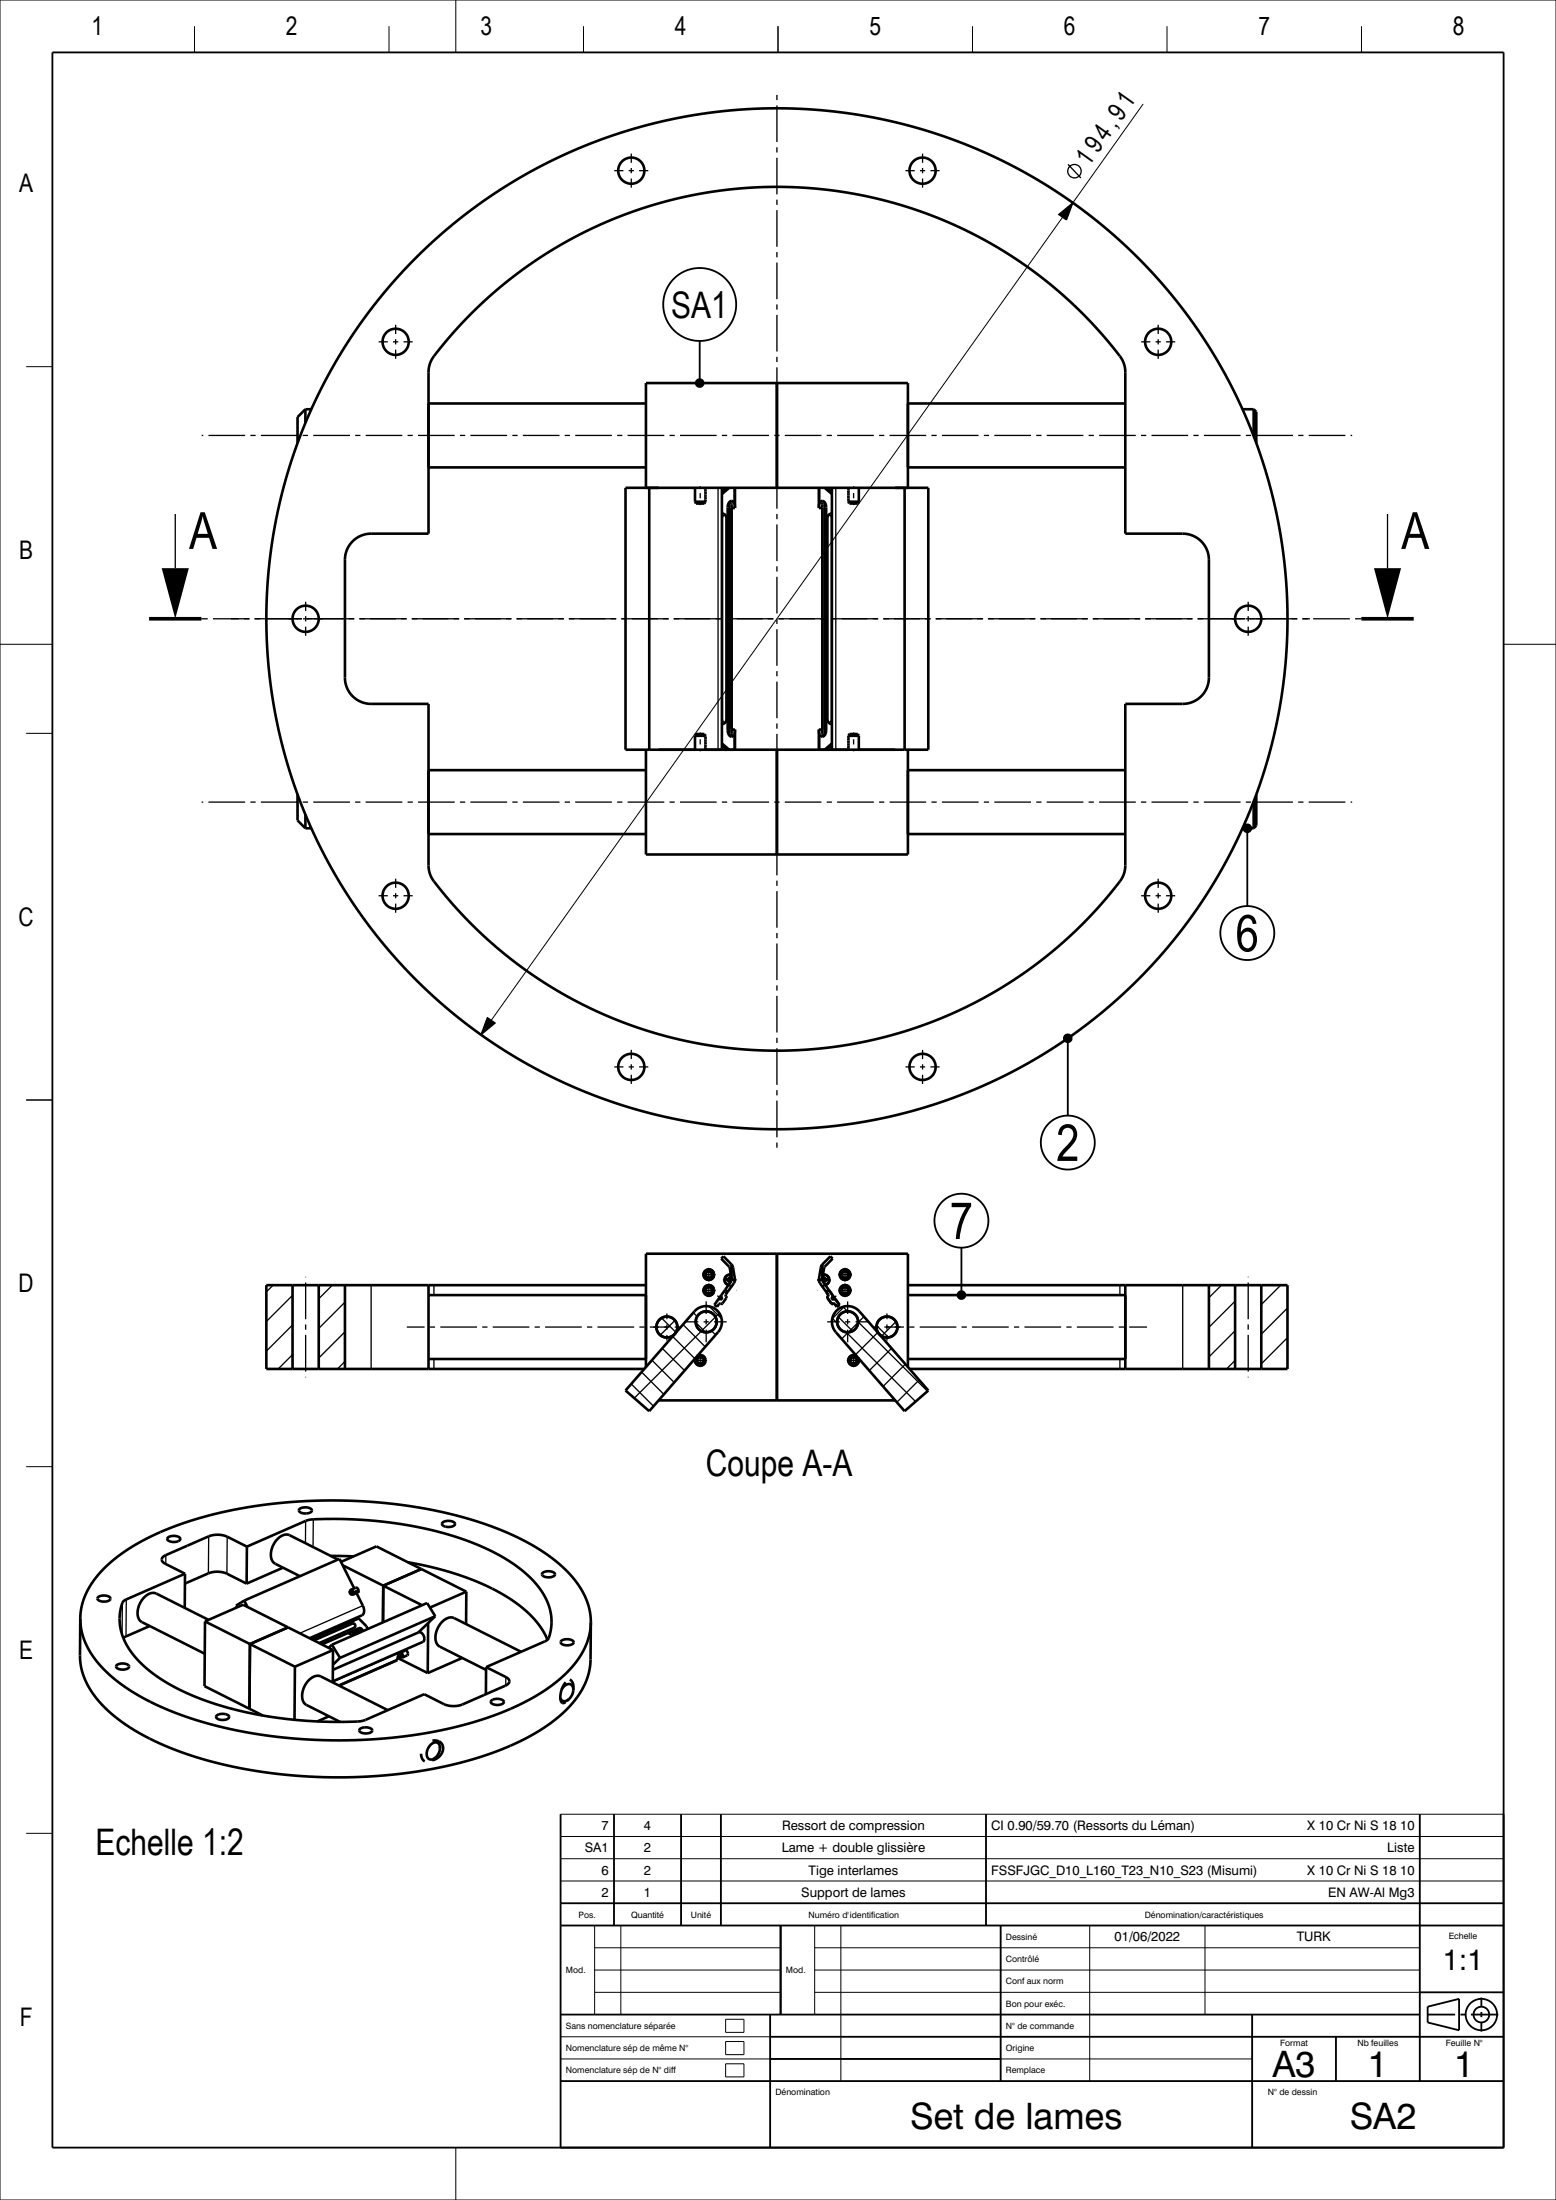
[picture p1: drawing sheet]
<svg xmlns="http://www.w3.org/2000/svg" width="297mm" height="420mm" viewBox="0 0 297 420" stroke-linecap="round" stroke-linejoin="round" font-family="sans-serif">
<g fill="none" stroke="#000" stroke-width=".25">
<path d="M148.3 18.1v1M117.2 32.6h1.8M120 32.6h1M120.5 29.3v1.8M120.5 32.1v1M120.5 34.1v1.7M122 32.6h1.7M148.3 20.1v7M148.3 28.1v1M148.3 30.1v7M148.3 38.1v1M172.8 32.6h1.8"/>
<path d="M175.6 32.6h1M176.1 29.3v1.8M176.1 32.1v1M176.1 34.1v1.7M177.6 32.6h1.7M203.9 31.4l2.4 2.6M148.3 40.1v7M148.3 48.1v1M148.3 50.1v7M148.3 58.1v1M202.1 40.9l2.7-2.2-1.2 3.3zM72.3 65.3h1.7"/>
<path d="M75 65.3h1M75.5 62v1.8M75.5 64.8v1M75.5 66.8v1.7M77 65.3h1.8M148.3 60.1v7M148.3 68.1v1M148.3 70.1v7M148.3 78.1v1M217.8 65.3h1.8M220.6 65.3h1M221.1 62v1.8"/>
<path d="M221.1 64.8v1M221.1 66.8v1.7M222.6 65.3h1.7M33.5 98.1v10.4M38.5 83.1h.3M39.8 83.1h7M47.8 83.1h1M49.8 83.1h7M57.8 83.1h1M59.8 83.1h7M67.8 83.1h1M69.8 83.1h7"/>
<path d="M77.8 83.1h1M79.8 83.1h7M87.8 83.1h1M89.8 83.1h7M97.8 83.1h1M99.8 83.1h7M107.8 83.1h1M109.8 83.1h7M117.8 83.1h1M119.8 83.1h7M127.8 83.1h1M129.8 83.1h7"/>
<path d="M133.7 92.8v.3M133.7 94.1v1M133.7 96.1v.3M134.4 96.1h.1M134.6 95.9h.1M134.6 93.1h.1M134.6 94.1h.1M134.6 95.1h.1M134.6 93.6h.1M134.6 94.6h.1M134.6 95.6h.1M134.6 93.7h.1"/>
<path d="M134.6 94.7h.1M134.6 95.7h.1M137.1 93.1v50M137.8 97.9l.3 .1 .3 .2M137.8 99h.1M137.8 83.1h1M137.9 99l.1-.4 .3-.2 .2 .2 .1 .4M137.9 99v38.3M138.1 98.1l-.3 .2M138.6 99h.1M138.6 99v38.3M139.2 95.9v44.5"/>
<path d="M139.3 95.8v44.7M139.6 96.9h.7M139.7 96.1v.2M139.8 83.1h7M140.1 93.1v2.9M147.8 83.1h1M148.3 80.1v7M148.3 88.1v1M148.3 90.1v7M148.3 98.1v1M149.8 83.1h7M156.3 96.9h.7"/>
<path d="M156.5 93.1v2.9M156.9 96.1v.2M157.3 95.8v44.7M157.4 95.9v44.5M157.8 83.1h1M157.9 99h.1M158 99l.1-.4 .2-.2 .3 .2 .1 .4M158 99v38.3M158.5 98.1l.3 .2M158.7 99h.1M158.7 99v38.3M158.8 97.9h-.3l-.3 .3"/>
<path d="M159.5 93.1v50M159.8 83.1h7M161.9 93.9h.1M161.9 94.9h.1M161.9 93.4h.1M161.9 94.4h.1M161.9 95.4h.1M161.9 93.3h.1M161.9 94.3h.1M161.9 95.3h.1M162 95.9h.1M162.1 96.1h.1"/>
<path d="M162.9 92.8v.3M162.9 94.1v1M162.9 96.1v.3M167.8 83.1h1M169.8 83.1h7M177.8 83.1h1M179.8 83.1h7M187.8 83.1h1M189.8 83.1h7M197.8 83.1h1M199.8 83.1h7M207.8 83.1h1"/>
<path d="M209.8 83.1h7M217.8 83.1h1M219.8 83.1h7M227.8 83.1h1M229.8 83.1h7M237.8 83.1h1M239.8 83.1h7M247.8 83.1h1M249.8 83.1h7M257.8 83.1h.3M264.8 98.1v10.4M38.5 118.1h1.1"/>
<path d="M40.6 118.1h7M48.6 118.1h9M57.8 118.1h9.8M58.3 114.9v1.7M58.3 117.6v1M58.3 119.6v1.8M68.6 118.1h9M78.6 118.1h9M88.6 118.1h9M98.6 118.1h9.1M108.6 118.1h9M118.6 118.1h9"/>
<path d="M128.6 118.1h9M138.6 118.1h9M148.3 100.1v7M148.3 108.1v1M148.3 110.1v7M148.3 118.1v1M148.6 118.1h9M158.6 118.1h9M168.6 118.1h9M178.6 118.1h9M188.6 118.1h9M198.6 118.1h9"/>
<path d="M208.6 118.1h9M218.6 118.1h9M228.6 118.1h9M237.7 118.1h9.9M238.2 114.9v1.7M238.2 117.6v1M238.2 119.6v1.8M248.6 118.1h1.4M250.6 118.1h7M258.6 118.1h1.2M133.7 139.8v.3M137.8 138l.3 .1"/>
<path d="M137.8 137.3h.1M137.9 137.3l.1 .4 .3 .2 .2-.2 .1-.4M138.4 138l-.3 .3-.3 .1M138.6 137.3h.1M139.6 139.4h.7M139.7 140v.1M148.3 120.1v7M148.3 128.1v1M148.3 130.1v7M148.3 138.1v1M156.3 139.4h.7M156.9 140v.1"/>
<path d="M157.9 137.3h.1M158 137.3l.1 .4 .2 .2 .3-.2 .1-.4M158.2 138l.3 .3 .3 .1M158.7 137.3h.1M158.8 138l-.3 .1M162.9 139.8v.3M38.5 153.1h.3M39.8 153.1h7M47.8 153.1h1M49.8 153.1h7M57.8 153.1h1M59.8 153.1h7"/>
<path d="M67.8 153.1h1M69.8 153.1h7M77.8 153.1h1M79.8 153.1h7M87.8 153.1h1M89.8 153.1h7M97.8 153.1h1M99.8 153.1h7M107.8 153.1h1M109.8 153.1h7M117.8 153.1h1M119.8 153.1h7"/>
<path d="M127.8 153.1h1M129.8 153.1h7M133.7 141.1v1M133.7 143.1v.3M134.5 140.1h.1M134.5 140.4h.1M134.5 140.3h.1M134.6 140.4h.1M134.6 140.9h.1M134.6 142.9h.1M134.6 142.4h.1M134.6 141.9h.1"/>
<path d="M134.6 141.4h.1M134.6 142.8h.1M134.6 142.3h.1M134.6 141.8h.1M134.6 141.3h.1M137.8 153.1h1M139.8 153.1h7M140.1 140.3v2.8M147.8 153.1h1M148.3 140.1v7M148.3 148.1v1M148.3 150.1v7"/>
<path d="M148.3 158.1v1M149.8 153.1h7M156.5 140.3v2.8M157.8 153.1h1M159.8 153.1h7M161.9 143.1h.1M161.9 142.1h.1M161.9 141.1h.1M161.9 142.6h.1M161.9 141.6h.1M161.9 140.6h.1M161.9 142.7h.1"/>
<path d="M161.9 141.7h.1M161.9 140.7h.1M162 140.4h.1M162.1 140.1h.1M162.9 141.1v1M162.9 143.1v.3M167.8 153.1h1M169.8 153.1h7M177.8 153.1h1M179.8 153.1h7M187.8 153.1h1M189.8 153.1h7"/>
<path d="M197.8 153.1h1M199.8 153.1h7M207.8 153.1h1M209.8 153.1h7M217.8 153.1h1M219.8 153.1h7M227.8 153.1h1M229.8 153.1h7M237.8 153.1h1M239.8 153.1h7M247.8 153.1h1M249.8 153.1h7"/>
<path d="M257.8 153.1h.3M72.3 171h1.7M75 171h1M75.5 167.8v1.7M75.5 170.5v1M75.5 172.5v1.8M77 171h1.8M148.3 160.1v7M148.3 168.1v1M148.3 170.1v7M148.3 178.1v1M217.8 171h1.8"/>
<path d="M220.6 171h1M221.1 167.8v1.7M221.1 170.5v1M221.1 172.5v1.8M222.6 171h1.7M93 194.3l1.5 1-2.7 2.2zM148.3 180.1v7M148.3 188.1v1M148.3 190.1v7M148.3 198.1v1M117.2 203.7h1.8M120 203.7h1"/>
<path d="M120.5 200.4v1.8M120.5 203.2v1M120.5 205.2v1.7M122 203.7h1.7M148.3 200.1v7M148.3 208.1v1M148.3 210.1v7M148.3 218.1v1M172.8 203.7h1.8M175.6 203.7h1M176.1 200.4v1.8M176.1 203.2v1"/>
<path d="M176.1 205.2v1.7M177.6 203.7h1.7M52.1 245.3l-1.3 1.3M55.8 258.6l-2.7 2.7M55.8 252.9l-5 5.1M55.8 247.3l-5 5M58.3 243.7v.1M58.3 244.8v7M58.3 252.8v1M58.3 254.8v7M63.4 245.3l-2.6 2.6M65.8 259.9l-1.4 1.4"/>
<path d="M65.8 254.3l-5 5M65.8 248.6l-5 5M70.8 245.3v16M77.6 253.3h3.4M82 253.3h1M82.8 245.3v1.9M82.8 259.4v1.9M84 253.3h7M92 253.3h1M94 253.3h7M102 253.3h1M104 253.3h7"/>
<path d="M112 253.3h1M114 253.3h7M122 253.3h1M124 253.3h3.8M124.4 259.7l4.3 4.2M126.3 251.6l2.7 2.8M126.4 257.4l4.3 4.3M127.3 250.7v1.1M127.3 252.8v1M127.3 254.8v1.1M128.4 255.1l4.2 4.3M128.8 253.3h1.1"/>
<path d="M128.8 252.1l-2.8 2.8M130.4 252.9l4.2 4.2M130.9 252.3h2.4M132.3 250.6l.8 .7M132.4 259.7h2.6M132.8 252.5l1.9 1.8M133.7 258.4v2.6M134 243.3h2.6M134 246.3h2.6M134.2 259.5h.2M134.3 259.7h.4M134.3 252.3h1"/>
<path d="M134.5 259.9h.1M134.8 248.4v2.4M134.8 251.8v1M134.8 253.8v2.4M135.3 242v2.6M135.3 245.1v2.6M135.4 249.4l2.3 2.4M135.8 254.1l.8 .8M135.8 243.6h.3M135.8 246.6h.3M136.1 243.3h.2M136.1 246.3h.2"/>
<path d="M136.2 243.1h.1M136.2 246.1h.1M136.3 252.3h2.4M136.9 247.4l.9 .6M137.3 250.7l-16.2 16.2M137.4 248h.1M137.7 247.6l-.3 .4M138 244.3h2.6M138.1 244.5v.1M138.2 246.5l.4 .5M139 245.1l.8 .6M139.3 242l.3 .3"/>
<path d="M139.3 243v2.6M140.6 246.3h.1M148.3 243.7v.1M148.3 244.8v7M148.3 252.8v1M148.3 254.9v6.9M156 244.3h2.6M156 246.3h.1M157 242.7l.2 .2M157.3 243v2.6M157.6 245.1l-.8 .6M157.9 252.3h2.4"/>
<path d="M158.5 244.5l-.1 .1M158.9 251.7l.9 .9M158.9 247.6l.3 .4M159.6 247.4l-.8 .6M160 243.3h2.6M160 246.3h2.6M160 251.4l2.7 2.7M160.3 243.3h.2M160.3 246.3h.2M160.4 243.1h.1M160.4 246.1h.1M160.5 243.6h.2"/>
<path d="M160.5 246.6h.2M160.9 249.5l.9 .8M161.2 249.4l-2.3 2.4M161.3 252.3h1M161.3 242v2.6M161.3 245.1v2.6M161.5 254.3l13.3 13.3M161.6 259.7h2.6M161.8 248.4v2.4M161.8 251.8v1M161.8 253.8v2.4M161.9 259.7h.2"/>
<path d="M162 259.5h.1M162.1 259.9h.3M162.9 258.4v2.6M163.3 252.3h2.4M163.8 252.4l13.2 13.2M164.9 251.4l-4.2 4.2M166.7 253.3h1.1M167.3 253.1l2.3 2.2M167.5 254.4l-4.2 4.2M168.8 253.3h3.7M169.3 250.7v1.1M169.3 252.8v1"/>
<path d="M169.3 254.8v1.1M170.2 257.4l-4.3 4.3M171 252.3l-2.7 2.8M173.5 253.3h1M175.5 253.3h7M183.5 253.3h1M185.5 253.3h7M193.5 253.3h1M195.5 253.3h7M203.5 253.3h1M205.5 253.3h7M213.5 253.3h1"/>
<path d="M213.8 245.3v1.9M213.8 259.4v1.9M215.5 253.3h3.4M225.7 245.3v16M233.1 245.3l-2.4 2.4M235.7 259.7l-1.6 1.6M235.7 254.1l-5 5M235.7 248.4l-5 5M238.2 243.7v.1M238.2 244.8v7M238.2 252.8v1M238.2 254.8v7"/>
<path d="M244.5 245.3l-3.8 3.8M245.7 249.7l-5 5M245.7 255.4l-5 5M58.3 262.8v.1M120.5 264.2l4.2 4.3M122.5 261.9l4.2 4.3M148.3 262.8v.1M172.8 260.4l-4.2 4.3M175.4 263.5l-4.2 4.2M238.2 262.8v.1M245.7 261l-.3 .3M31.7 296.9l-.1 1.7"/>
<path d="M39.8 293.3v7.1M43.4 293.4l-.1 7M58.3 290.4v4.2M59.8 290.1v5.2M23.4 306l-.1 6.1M24.1 305.3l-.1 7.1M67.2 309.9a.58 .58 0 0 1 .6 .3 .58 .58 0 0 1-.2 .7M67.2 309.9l.1 .1M67.2 309.9l-7.4 3.2M67.3 310h.1M67.3 310l-7.4 3.2M67.3 304.1h.1"/>
<path d="M67.3 304.1l.1 .1M67.3 309.9v.1M67.3 304.2l.1 .1M67.4 310l.3 .2-.1 .4M67.4 310l-7.3 3.2M67.5 304.1v.1M67.5 304l.1 .1M67.5 304h.1M67.6 304.2h.1M67.6 310.9l-6.5 2.9M67.6 310.8v.1M67.6 310.8l-6.7 2.9"/>
<path d="M67.6 310.7v.1M67.6 310.6v.2M67.6 310.6l-6.8 3M67.7 304v.1M67.7 303.9l.1 .1M67.8 304.1h.1M67.8 311.6h.1M67.8 311.6l.1 .1M67.8 311.7l.1 .1M67.8 304h.1M67.9 303.9h.1M67.9 304h.1"/>
<path d="M68 311.6v.1M68 311.5l.1 .1M68 303.9h.2M68 311.5h.1M68.1 303.8l.1 .1M68.1 311.7h.1M68.1 303.8h.1M68.2 311.6h.1M68.2 311.5h.1M68.2 303.8h.1M68.2 311.4h.1M68.2 303.7l.1 .1"/>
<path d="M68.3 311.6h.1M68.3 303.7h.1M68.3 303.8l.1 .1M68.4 311.5h.1M68.4 311.4h.1M68.4 303.7v.1M68.4 303.6v.1M68.5 311.4h.1M68.6 311.3l.1 .1M68.6 311.3h.1M68.6 311.4l.1 .1M68.7 311.3h.1"/>
<path d="M68.7 311.2l.2 .1M68.8 311.2h.1M68.8 311.3l.1 .1M68.9 311.2v.1M68.9 311.2h.1M69.3 306.5l-12.1 5.3M76.1 315.6l-12.6 5.5M76.1 315.5l-12.6 5.5M76.2 315.8l.1 .1M76.3 315.8h.1M76.3 316h.1M76.4 315.9h.1"/>
<path d="M76.4 315.8h.1M76.5 315.9h.1M96.5 320.2v1.6"/>
<circle cx="205.1" cy="32.7" r="1.28"/>
</g>
<g fill="none" stroke="#000" stroke-width=".5">
<path d="M58.3 78.1l-1.5 1.5v5M58.3 78.1v2.6M58.3 78.1h1.1M81.8 77h41.5M89.7 60.1l3.5-3.3 3.2-2.8 3.4-2.5 3.3-2.3 3.8-2.4 3.5-1.9 4.1-2 3.7-1.5 3.9-1.5 4.6-1.3 4.6-1.2 3.9-.7 4.3-.6 4.4-.3 3.8-.1 4.7 .1 5 .4 4.2 .6 4 .7 4.1 1 3.6 1.1 4.5 1.5 4.1 1.7 4.1 2 3.3 1.8 3.8 2.3 3.9 2.7 3.4 2.6 3.2 2.8 3.3 3.1 2.7 2.9 3.1 3.6a6.7 6.7 0 0 1 2.1 4.4v30.9h10.9a5 5 0 0 1 5 5v22.6a5 5 0 0 1-5 4.9h-10.9v30.8a6.5 6.5 0 0 1-2.1 4.5l-3.3 3.8-2.9 3-3.3 3.1-3.4 2.9-4 3-3.8 2.5-3.8 2.3-4 2.1-4.1 1.8-4.5 1.7-4.5 1.5-4.6 1.2-4.2 .8-4.2 .6-4.7 .4-4.8 .2-4.7-.1-4.2-.4-4.5-.6-4.7-.8-4.8-1.3-4.5-1.4-4-1.5-4.4-1.9-4.6-2.4-3.7-2.2-3.3-2.2-4-3-4-3.4-3.1-2.9-3.1-3.2-2.9-3.5a7 7 0 0 1-2.3-4.6v-30.8h-11a5 5 0 0 1-5-5v-22.6a5 5 0 0 1 5-4.9h11v-30.9a6.5 6.5 0 0 1 2.1-4.4l2.9-3.4zM148.3 73.1v20M173.3 77h41.5M237.2 78.1h2.1M239.3 78.1l.5 .5v6M239.3 78.1v5.2M81.8 89.2h41.5M119.4 93.1h57.8v50h-57.8z"/>
<path d="M123.3 93.1v-20h50v20M123.9 93.1v50M132.7 95.8l.2 .3h1.6M132.7 95.8h2M132.7 93.1v2.7M134.4 96.1h.1M134.5 96v.1M134.6 93.1v.1M134.6 93.2l.1 2.6M134.6 93.5v.3M134.6 94v.3M134.6 94.5v.3"/>
<path d="M134.6 95v.3M134.6 95.5v.3M134.7 95.8l-.3 .3M134.7 93.1v.1M134.7 93.2l-.1 .1M137.8 93.1v50M138.1 98.1a.79 .79 0 0 1 .6 .9v38.3a.79 .79 0 0 1-.6 .8M138.7 93.1l-.9 .8M139.2 93.1l-1.4 1.2M139.4 95.7a1.07 1.07 0 0 1 .2 1.2v42.5a1.06 1.06 0 0 1-.2 1.2M140.3 96.9v-.5a.67 .67 0 0 0-.7-.8 .67 .67 0 0 0-.7 .8v43a.99 .99 0 0 0 .9 1.2l.3-.3 .2-.9M140.3 93.1v3.9h-.7"/>
<path d="M156.3 93.1v3.9h.7M156.3 97a.95 .95 0 0 1 .8-1.4l.4 .4 .2 .9v42.5a.88 .88 0 0 1-1 1.2l-.3-.6-.1-.7M157.2 95.7a1.07 1.07 0 0 0-.2 1.2v42.5a1.06 1.06 0 0 0 .2 1.2M157.4 93.1l1.4 1.2M157.9 93.1l.9 .8M158.5 98.1a.79 .79 0 0 0-.6 .9v38.3a.79 .79 0 0 0 .6 .8M158.8 93.1v50M161.9 93.1v.1M161.9 93.2v2.6M161.9 95.8l.2 .3h1.6l.2-.3M161.9 93.3v.2M161.9 93.8v.2"/>
<path d="M161.9 94.3v.2M161.9 94.8v.2M161.9 95.3v.2M161.9 95.8h2M161.9 95.8h.1M162 95.9l.1 .1M163.9 93.1v2.7M172.7 93.1v50M173.3 89.2h41.5M139.6 139.3h.7v3.8M157 139.3h-.7v3.8M56.8 151.7v4.9l1.5 1.5"/>
<path d="M58.3 158.1h1.1M58.3 155.5v2.6M81.8 147h41.5M81.8 159.2h41.5M123.3 143.1v20h50v-20M132.7 140.5v2.6M132.7 140.5h1.9M134.5 140.1h-1.6l-.2 .4M134.5 140.1v.1M134.5 140.2v.1M134.5 140.3h.1M134.6 140.3l.1 .2"/>
<path d="M134.6 140.5l.1 2.6M134.6 140.8v.2M134.6 141.3v.2M134.6 141.8v.2M134.6 142.3v.2M134.6 142.8v.2M134.7 140.5h-.1M137.8 141.9l1.4 1.2M137.8 142.4l.9 .7M148.3 143.1v20M158.8 142.4l-.9 .7M158.8 141.9l-1.4 1.2"/>
<path d="M161.9 140.5h2M161.9 140.5l.1 2.6M161.9 140.5v.3M161.9 141v.3M161.9 141.5v.3M161.9 142v.3M161.9 142.5v.3M161.9 143v.1M162 143.1h.1M162.1 140.1h1.6l.2 .4M162.1 140.1v.2M162.1 140.2l-.2 .3"/>
<path d="M162.2 140.1l-.1 .1M163.9 140.5v2.6M173.3 147h41.5M173.3 159.2h41.5M237.2 158.1h2.1M239.3 153v5.1M239.8 151.7v5.9l-.5 .5M148.3 239.3v28M55.8 245.3v16M60.8 245.3v16M65.8 245.3v16M81.8 245.3v16"/>
<path d="M81.8 259.4h41.5M81.8 247.2h41.5M123.3 245.3h-72.5v16h72.2M132.7 250.2a3 3 0 0 1 4.1-.1 3 3 0 0 1 .3 4.2l-13.2 15.1-4.5-3.9zM134.2 259.5a.6 .6 0 0 0-1-.2 .6 .6 0 0 0 .2 1 .6 .6 0 0 0 .9-.6M134.2 259.5l.1 .2M134.2 259.5h.2M134.3 259.7h.4M134.4 259.5a.8 .8 0 0 0-1.3-.4 .8 .8 0 0 0 .2 1.3 .8 .8 0 0 0 1.2-.7M134.4 259.5l.2 .2 .1-.1M134.5 259.7h.1M134.5 259.7l.1 .3v-.1"/>
<path d="M134.6 259.5a1 1 0 0 0-1.5-.6 1 1 0 0 1 1.6 .7M134.6 259.9a1 1 0 0 1-1.3 .8 1 1 0 0 1-.5-1.5 1 1 0 0 0 .5 1.4 1 1 0 0 0 1.3-.7M134.7 259.6v.1M134.7 259.7l-.1 .2M135.8 243.6h.3M135.8 246.6h.3M135.9 243.3a.6 .6 0 0 0-.8-.5 .6 .6 0 0 0-.2 1 .6 .6 0 0 0 .9-.2M135.9 246.3a.6 .6 0 0 0-.8-.5 .6 .6 0 0 0-.2 1 .6 .6 0 0 0 .9-.2M135.9 243.3h.4M135.9 243.4l-.1 .2M135.9 243.3v.1M135.9 246.3v.1"/>
<path d="M135.9 246.3h.4M135.9 246.4l-.1 .2M136.2 243.4l-.1 .2M136.2 246.4l-.1 .2M136.2 243.3v.1M136.2 243.3l.1 .1M136.2 246.3v.1M136.2 246.3l.1 .1M136.3 246.1a1 1 0 0 0-1.6-.6 1 1 0 0 0 0 1.7 1 1 0 0 0 1.6-.6M136.3 243.1a1 1 0 0 0-1.6-.6 1 1 0 0 0 0 1.7 1 1 0 0 0 1.6-.6M136.3 243.2a1 1 0 0 0-1.6-.7 1 1 0 0 0 .1 1.7 1 1 0 0 0 1.5-.8M136.3 243.2l-.1-.1-.1 .2a.8 .8 0 0 0-1.1-.7 .8 .8 0 0 0-.2 1.3 .8 .8 0 0 0 1.3-.3"/>
<path d="M136.3 246.2a1 1 0 0 0-1.6-.7 1 1 0 0 0 .1 1.7 1 1 0 0 0 1.5-.8M136.3 246.2l-.1-.1-.1 .2a.8 .8 0 0 0-1.1-.7 .8 .8 0 0 0-.2 1.3 .8 .8 0 0 0 1.3-.3M136.3 243.2v.2M136.3 246.2v.2M137.1 248.1h.1M137.7 247.3l.1 .6-.2 .2h-.5M138.4 246.3l.5 .3M138.6 243.6l.4-.2h.5l-.7 .1-.5 .6 .6 .2-.6-.1v.2l.3 .7 .5 .2a1 1 0 0 1-.5-1.7zM138.9 244.3l.2 .4 .5-.1M138.9 244.3l.4-.3 .4 .3M139.6 241.4l.3 .5 .4 2.3M139.6 241.4v2.7l.7 .4"/>
<path d="M139.6 241.4l-1.5-1.5-.4 .4 1.6 1.7 .4 2.3M139.7 244.3l-.1 .3M140.3 244.5l-1.8 2.6 .1 .7-.7 1-.6 .1-.4 .6-.5-.4 3.2-4.5M140.3 244.2v.3M140.3 244.2v.1M156.3 244.5l1.8 2.6M156.9 244.3l.1 .3M157 241.4l-.3 .5-.4 2.6M157 241.4v2.7M157 241.4l1.5-1.5 .4 .4-1.5 1.5-.4 2.3M157 244.1l-.7 .4M157 244.1l-.1 .2"/>
<path d="M157 244.6l1.9 2.7M157.1 243.4a1 1 0 0 1 1.2 .7 1 1 0 0 1-.8 1.2l.6-.4 .2-.5v-.2l-.6 .1 .6-.2-.5-.6zM157.7 244.3l-.4-.3-.4 .3M157.7 244.3l-.3 .4-.4-.1M157.9 247.7h.1M157.9 247.7v.1M157.9 247.8h.1M158 247.8l.7 1M158 247.5v.3M158 247.5h.1M158 247.4l-.1 .3M158 247.4h.1"/>
<path d="M158.1 247.1l-.1 .4M158.1 247.1v.1M158.1 247.4h-.1M158.1 247.2h.1M158.1 247.2v.1M158.1 247.3v.1M158.1 247.3h.1M158.2 246.3l-.5 .3M158.7 248.8l.3 .1M158.7 248.8l.2 .1M158.8 247.9h.1M158.8 247.7v.2"/>
<path d="M158.8 247.9v.1M158.8 247.7h.1M158.8 248h.1M158.8 248.9h.1M158.9 248h.1M158.9 247.6l-.1 .2 .1 .2h.3M158.9 248v.1M158.9 247.3v.3M158.9 247.3h.1M158.9 247.3l.6 .8M158.9 248.9h.1M158.9 247.6l-.1 .1"/>
<path d="M158.9 248.1h.1M158.9 247.5v.1M159 248.9h-.1M159 247.3v.1M159 247.5h.1M159 248.1h.1M159 247.5h-.1M159 247.4h.1M159 247.4v.1M159 248.9h.1M159 248.9l.4 .1M159.1 248l-.1 .1"/>
<path d="M159.1 248h.1M159.2 248l.3 .1M159.2 248h-.1M159.2 248.9h.1M159.2 248.9h-.2M159.3 248.9h.1M159.3 248.9l.1 .1M159.4 248h-.2M159.4 248h.1M159.5 248v.1M159.5 248.1h.1M159.5 248.1l.7 1-.5 .4-.3-.5"/>
<path d="M159.6 250.3a3 3 0 0 1 4.5 .1l13.1 15.1-4.5 3.9-13.2-15.1a3 3 0 0 1 .1-4zM160.3 243.3h.4M160.3 246.3h.4M160.3 243.4h.1M160.3 246.4h.1M160.3 243.2l.1-.1 .1 .2a.8 .8 0 0 1 1.1-.7 .8 .8 0 0 1 .2 1.3 .8 .8 0 0 1-1.3-.3M160.3 243.2a1 1 0 0 1 1.6-.7 1 1 0 0 1-.1 1.7 1 1 0 0 1-1.5-.8M160.3 246.2l.1-.1 .1 .2a.8 .8 0 0 1 1.1-.7 .8 .8 0 0 1 .2 1.3 .8 .8 0 0 1-1.3-.3M160.3 246.2a1 1 0 0 1 1.6-.7 1 1 0 0 1-.1 1.7 1 1 0 0 1-1.5-.8M160.3 243.2v.2M160.3 246.2v.2M160.3 243.3l.2 .3"/>
<path d="M160.3 246.3l.2 .3M160.3 243.3v.1M160.3 246.3v.1M160.5 243.6h.2M160.5 246.6h.2M160.7 243.3a.6 .6 0 0 1 .8-.5 .6 .6 0 0 1 .2 1 .6 .6 0 0 1-1-.2M160.7 246.3a.6 .6 0 0 1 .8-.5 .6 .6 0 0 1 .2 1 .6 .6 0 0 1-1-.2M160.7 243.4v.2M160.7 243.3v.1M160.7 246.3v.1M160.7 246.4v.2M161.9 259.7h.4"/>
<path d="M161.9 259.7v.1M161.9 259.6a1 1 0 0 1 1.6-.7 1 1 0 0 0-1.5 .4 1 1 0 0 0 .7 1.4 1 1 0 0 0 1.2-1M161.9 259.6l.1-.1 .1 .2a.8 .8 0 0 1 1.2-.7 .8 .8 0 0 1 .2 1.3 .8 .8 0 0 1-1.3-.3M161.9 259.6v.1M162 259.7l-.1 .1M162 259.7h.1M162 259.7l.2 .3M162.2 260h.2M162.3 259.7a.6 .6 0 0 1 .9-.5 .6 .6 0 0 1 .2 .9 .6 .6 0 0 1-1-.1M162.3 259.7l.1 .3M162.3 259.7h.1M163.8 259.2a1 1 0 0 1-.6 1.5 1 1 0 0 1-1.3-.9"/>
<path d="M173.3 245.3h72.4v16h-72.1M173.3 259.4h41.5M173.3 247.2h41.5M214.8 245.3v16M230.7 245.3v16M235.7 245.3v16M240.7 245.3v16M123.3 261v-21.7h50v21.7M125.7 267.3h45.2M32 293.6a1.9 1.9 0 0 1 2.4 .1 .88 .88 0 0 1-1.2 .7 1.03 1.03 0 0 1-1.3-.7zM47.1 295.3l-3.7-1.9a4.7 4.7 0 0 0-3.6-.1l-8.1 3.6a.84 .84 0 0 0-.8 .8 .84 .84 0 0 0 .7 .8l3.7 1.9M47.1 295.3l11.2-4.9a21.4 21.4 0 0 1 5.4-.4l4.3 .1 4.6 .4 3.9 .5 4.2 .7 3.6 .9 3.6 1.1 3.1 1.2 3.3 1.5 2.4 1.3 2.5 1.8 2 1.6 1.8 2.1 1.2 2 .8 2 .3 2.1-.2 2.1a2.37 2.37 0 0 1-1.1 2l-11.2 4.9"/>
<path d="M47.1 295.3v7M54 299.3l-6.9 3M57.1 288.1a1.9 1.9 0 0 1 2.4 .1 .9 .9 0 0 1-1.2 .7 1.03 1.03 0 0 1-1.2-.6zM63.1 297l4.4 .1M64.5 297.7l-9.2-4.6a2.78 2.78 0 0 0-3.2 2 2.62 2.62 0 0 0 .4 3.4l4.8 2.4M65 298l.2 .1M65.1 298.2l6.7-3 17.2 8.7M65.4 298.8l15.2 7.7M77.9 298.3l4.9 1 4.5 1.3 4.5 1.7 3.6 1.8 3 1.9 2.7 2.2 2.1 2.5 1.3 2.4M80.4 299.5l-7.2 3.2-.1 7M84.4 290.7a1.9 1.9 0 0 1 2.4 .1 .69 .69 0 0 1-.8 .7 1.42 1.42 0 0 1-1.6-.6zM15.3 309l.3-2.4 .7-2.2 1.3-2.2 1.5-2 2.1-2 2.6-2 2.7-1.7 3.2-1.6 3.4-1.4 4-1.4 3.9-1.1 4.5-.9 4.2-.7 5.1-.6 5-.3h4.5l4.5 .1 5.4 .4 4.1 .5 4.5 .8 4.5 1.1 3.8 1.1 3.9 1.3 3.6 1.6 3.2 1.7 2.7 1.7 2.5 2 2.1 2.1 1.6 2.1 1.2 2.3 .7 2.3 .2 2.1"/>
<path d="M15.3 309l.2 2.2 .7 2.2 1.1 2.2 1.6 2.1 2 2 2.2 1.8 2.9 1.9 3.3 1.8 3.5 1.5 4 1.5 4.1 1.2 4.5 1 4.2 .7 4.6 .6 4.2 .4 5 .1h4.7l5.2-.3 4.9-.5 4.2-.7 4.3-.9 4.1-1.1 4-1.4 3.6-1.5 3.2-1.6 2.7-1.7 2.5-1.9 2.2-2.1 1.7-2.2 1.1-2 .7-2.3 .3-2.3M15.3 309v8.1l.4 2.1 .8 2 1.4 2.4 1.9 2.1 2.1 2 3.2 2.3 3.5 1.9 4 1.8 4.8 1.7 4.7 1.4 4.8 1 5.3 .8 5.6 .5 6 .2 5.8-.1 5.4-.4 5.3-.7 5.5-1.1 4.8-1.2 4.6-1.6 3.8-1.7 3.5-1.8 2.8-1.9 2.7-2.3 2.1-2.5 1.5-2.3 .7-2 .4-2 .1-8M18.7 305a1.73 1.73 0 0 1 2.4 .2 1.63 1.63 0 0 1-2.5 0zM22.3 317.9a1.72 1.72 0 0 1 2.4 .3 1.63 1.63 0 0 1-2.5 0zM28.6 310.4l-5.1 2.3M35.3 302.3l4.5-1.9a4.7 4.7 0 0 1 3.5 0l3.8 1.9M35.3 300.4l-11.2 4.9a2.46 2.46 0 0 0-1.1 2.1l-.2 2.1 .3 1.9 .7 2 1.2 2 1.8 2.1 2.1 1.7 2.5 1.8 2.8 1.5 3.3 1.5 3.3 1.2 3.4 1 4.3 1 4.3 .7 4.9 .6 3.9 .2h4.5a11.6 11.6 0 0 0 3.7-.4l11.2-4.9 3.7 1.9a4.7 4.7 0 0 0 3.6 .1l8.1-3.6a.84 .84 0 0 0 .8-.8 .84 .84 0 0 0-.7-.8l-3.7-1.9M35.3 300.4v6.6M39.1 309.5l7.3-3.1 17.2 8.6M39.1 309.5l-.1 12.4 11.2 5.6M39.1 309.5l17.2 8.7M39.8 309.2l-10-5a2.78 2.78 0 0 0-3.2 2.1 2.62 2.62 0 0 0 .5 3.4l12 6"/>
<path d="M46.6 305.6l-1.5 .9 .1 .4M46.6 305.6l.6 1.2M55 310.7l-7.3 3.2-.1 12.3M56.3 318.2l-.1 10.1M63.4 314l1.5 2.5M63.4 314l-.7 .6M63.5 318.8l16.4-7.2a1.12 1.12 0 0 1 .8 1.9l-17.2 7.5M63.6 315l-.1 6.2M63.6 315l-7.3 3.2M64.5 310.4v.3M64.9 316.5l-1.4 1.3M66.4 311.7l1 .5"/>
<path d="M66.8 303.8v.4l.3 .2M66.8 303.8l.2-.1 .3 .4M66.9 303.5l1.1-.4 .3 .2 .1 .4M66.9 303.5h.1a.59 .59 0 0 1 .5 .6M66.9 303.5l-.1 .3M67.1 304.4h.2M67.2 304.1l.1 .1M67.2 304.1h.1M67.2 304v.1M67.2 311.4l.4 .5M67.3 304.1l-.4-.3v.4l.2 .1 .1-.2M67.3 304.1h.1"/>
<path d="M67.3 304.2l-.2 .2M67.3 304.2h.1M67.3 309.9a.45 .45 0 0 1 .5 .3 .45 .45 0 0 1-.2 .5M67.3 304.1l.1 .1M67.3 304.2l.1 .1M67.3 311.4l.2 .4 .2-.1M67.4 304.1l-.1 .1M67.4 304.3h.1M67.5 304.2l-.2 .2M67.5 304.2l-.1 .1M67.5 304.1l-.1 .1M67.5 304.1h.1"/>
<path d="M67.5 311.3l.3 .3M67.5 304v.1M67.5 304h.1M67.5 304l.1 .1M67.6 304.1l-.1 .1M67.6 304.1h.1M67.6 304.1v.1M67.6 311.9l.2 .1M67.6 311.2l.2 .4M67.6 304.2h.1M67.6 303.2l-2.8-5.6-18.2 8M67.6 304.1h-.1"/>
<path d="M67.7 304h.1M67.7 304l-.1 .1M67.7 304.1l-.1 .1M67.7 304.1h.1M67.7 304v.1M67.7 311.7h.1M67.7 311.5l.1 .1M67.8 311.6h.1M67.8 311.2l.2 .4M67.8 304.1h.1M67.8 311.7l-.2 .2M67.8 311.7h.1"/>
<path d="M67.8 304h.1M67.8 311.6l.1 .1M67.8 311.7l.1 .1M67.9 311.6l-.1 .1M67.9 303.9h.1M67.9 303.9l-.1 .1M67.9 303.9v.1M67.9 311.8h.1M67.9 311.7h.1M67.9 304l-.1 .1M67.9 304h.1M68 304h.1"/>
<path d="M68 303.9h.1M68 311.7l-.2 .3M68 311.7l-.1 .1M68 311.6l-.1 .1M68 311.5v.1M68 311.5l.1 .1M68 311.7h.1M68 311.6h.1M68.1 311.5h-.1M68.1 311.5v.1M68.1 304.1l1.2 2.4a1.38 1.38 0 0 1-.2 1.9l-10 4.4M68.1 311.6h.1"/>
<path d="M68.1 303.8l.1 .1M68.1 303.9l-.1 .1M68.1 303.9h.1M68.1 303.8v.1M68.1 303.9l.1 .1M68.2 311.6h.1M68.2 304h.1M68.2 303.9l-.1-.1-.1 .1M68.2 311.5v.1M68.2 311.5h.1M68.2 311.6h-.1M68.2 311.4v.1"/>
<path d="M68.2 311.4h.1M68.2 311.4l.1 .1M68.2 303.7l.1 .1M68.2 303.7v.2M68.3 303.7v.1M68.3 303.7h-.1M68.3 303.8l-.1 .2M68.3 303.8h.1M68.3 303.8v.1M68.3 311.6h.1M68.3 303.9h.1M68.4 310.9h.1a.67 .67 0 0 1 .6 .6"/>
<path d="M68.4 311.4h.1M68.4 303.7h.1M68.4 311.4v.1M68.4 311.4l-.1 .1M68.4 311.5l-.1 .1M68.4 311.5h.1M68.4 303.6v.1M68.4 303.6l-.1 .2M68.4 303.6h.1M68.4 309l-9 3.9M68.4 309h-.1M68.4 309l1.6 1.5 .2 .5"/>
<path d="M68.4 303.7l-.1 .3-1 .4M68.4 303.7l-.1 .2M68.5 311.4h.1M68.6 311.3l.1 .1M68.6 311.3l-.1 .1M68.6 311.4l-.2 .1M68.6 311.4l.1 .1M68.6 311.4h.1M68.7 311.5h.1M68.7 311.2v.2M68.7 311.2h.1M68.8 311.2v.1"/>
<path d="M68.8 311.2l.1 .1M68.8 311.3l-.1 .2M68.9 311.3h.1M68.9 311.2h.1M68.9 311.1v.2M68.9 311.3h-.1M69 311.2h.1M69 311.2l-.2 .3-1 .5M69 311.2l-.1 .1M69.3 311.4a.59 .59 0 0 0-.8-.6l-7.1 3.1M75.8 316.9l-.1 .1M75.8 316.9l-11.1 4.9"/>
<path d="M75.9 316.5l5.7 2.9M76.1 315.5l-.3 1.4M76.2 315.9l.3 .5M76.2 315.9h.1M76.2 315.8h.1M76.2 315.8l.1-.1a.45 .45 0 0 1 .3 .7h-.1M76.2 315.8l.1 .1M76.3 315.9v.1M76.3 315.8h.1l.2 .1v.4l-.3-.1-.1-.3M76.3 315.8v.1M76.3 315.8h.1M76.3 315.9h.1"/>
<path d="M76.3 316h.1M76.4 315.5l1-.4 .3 .2a.51 .51 0 0 1 0 .7l-.9 .4M76.4 315.5a.59 .59 0 0 1 .4 .9M76.4 315.5l-.2 .3M76.4 315.8l-.1 .1M76.4 315.8h.1M76.4 315.8v.1M76.4 315.9l-.1 .1M76.4 315.9h.1M76.5 315.8h.1M76.5 316.4h.3M76.5 315.9h.1"/>
<path d="M76.6 315.9h-.1M81.7 309.9l-.1 9.5M83.1 308.6l-3.2 3.1M83.1 308.6l-18.2 7.9M83.1 308.6l-1.6-2.6-18.1 8M88.2 316.5l-6.6 2.9M89 303.9v6.2M89 303.9l-6.9 3M92.8 318.3l-.1 5.1M99.5 315.3l-12.8-6.4a2.79 2.79 0 0 0-3.2 2 2.62 2.62 0 0 0 .5 3.5l8.8 4.4M103.5 300.3a1.9 1.9 0 0 1 2.4 .1 .72 .72 0 0 1-.9 .7 1.18 1.18 0 0 1-1.5-.6zM107.1 313.3a1.74 1.74 0 0 1 2.4 .2 1.62 1.62 0 0 1-2.5 0z"/>
<path d="M41.4 327.5a1.73 1.73 0 0 1 2.3 .3 1.63 1.63 0 0 1-2.5 0zM62.8 327.7l-2.2 .9M68.7 330.1a1.76 1.76 0 0 1 2.4 .3 1.63 1.63 0 0 1-2.5-.1zM74 326.5l-12.7-6.4a2.78 2.78 0 0 0-3.3 2 2.62 2.62 0 0 0 .5 3.4l6.4 3.2M80.4 334.8a1.48 1.48 0 0 0 .7 1.5M82.5 332.3a1.62 1.62 0 0 1 1.9 .7 1.62 1.62 0 0 1-.2 2l-.6 .6-1.1 .5M83.1 335.6l-.3 .3M84 333.8a.97 .97 0 0 0-.6-1.1 .97 .97 0 0 0-1.2 .4 1.92 1.92 0 0 0-.3 2.7 1.08 1.08 0 0 0 1.2-.2M84 333.8a2.61 2.61 0 0 1-.9 1.8M84 333.4v.4M93.8 324.7a1.76 1.76 0 0 1 2.4 .2 1.62 1.62 0 0 1-2.5 0zM107 324.2a.9 .9 0 0 0 .7 .6 .9 .9 0 0 0 .8-.4"/>
<path d="M107.2 322.5a1.33 1.33 0 0 1 2-.7l.2 .9M108 321.2a3.6 3.6 0 0 0-.7 3.9h.3l.4-.2M108.5 324.4l-.3 .3M108.8 320.6a1.79 1.79 0 0 1 .6 2.1M109.4 322.7a2.6 2.6 0 0 1-.9 1.7"/>
<circle cx="120.5" cy="32.6" r="2.5"/>
<circle cx="176.1" cy="32.6" r="2.5"/>
<circle cx="75.5" cy="65.3" r="2.5"/>
<circle cx="221.1" cy="65.3" r="2.5"/>
<circle cx="58.3" cy="118.1" r="2.5"/>
<circle cx="148.3" cy="118.1" r="97.5"/>
<circle cx="238.2" cy="118.1" r="2.5"/>
<circle cx="75.5" cy="171" r="2.5"/>
<circle cx="221.1" cy="171" r="2.5"/>
<circle cx="120.5" cy="203.7" r="2.5"/>
<circle cx="176.1" cy="203.7" r="2.5"/>
<circle cx="127.3" cy="253.3" r="2"/>
<circle cx="134.8" cy="252.3" r="2"/>
<circle cx="161.3" cy="243.3" r="1"/>
<circle cx="161.3" cy="246.3" r="1"/>
<circle cx="161.8" cy="252.3" r="2"/>
<circle cx="169.3" cy="253.3" r="2"/>
</g>
<g fill="none" stroke="#000" stroke-width=".19">
<path d="M0 0h297v420h-297zM37.1 5v5M74.2 5v5M87 0v10M111.4 5v5M148.5 5v5M185.6 5v5M218.2 19.9l-13.4 18.8M222.8 5v5M259.9 5v5M202.8 41.5l-109 153.3M5 70h5"/>
<path d="M0 123h10M287 123h10M5 140h5M5 210h5M5 280h5M5 350h5M107 359.1h180M107 354.9h180M107 350.6h180M107 346.4h180M113.5 367.6v17M113.5 376.1h35.5"/>
<path d="M113.5 371.9h35.5M118.5 367.6v17M155.5 367.6v17M155.5 376.1h115.5M155.5 371.9h115.5M160.5 367.6v29.7M208 367.6v29.7M230 367.6v17M107 393.1h132M107 388.8h40M113.5 380.4h35.5M138.5 385.5h3.5v2.5h-3.5z"/>
<path d="M138.5 389.8h3.5v2.5h-3.5zM138.5 394h3.5v2.5h-3.5zM155.5 380.4h115.5M87 410v10"/>
</g>
<g fill="none" stroke="#000" stroke-width=".35">
<path d="M10 10h277v400h-277zM133 72.6l1.1 1.1M133.6 65.1v8M134.1 72.6l-1.1 1.1M237.5 157.6l1.1 1.1M238.1 158.1v14.9M238.6 157.6l-1.1 1.1M203.3 197.7l1 1.1M203.8 198.2v14.8M204.3 197.7l-1 1.1M183.5 238.2v9M183 246.7l1 1.1"/>
<path d="M184 246.7l-1 1.1M107 346.4v63.6M117.2 346.4v21.2M130 346.4v21.2M137.6 346.4v21.2M188.2 346.4v21.2M271 346.4v50.9M107 367.6h180M107 363.4h180M149 367.6v17M191 367.6v29.7M107 397.3h180"/>
<path d="M107 384.6h164M147 384.6v25.4M147 393.1h44M147 388.8h140M239 384.6v25.4M255 388.8v8.5M271 380.4h16M272.5 384.6h5.2M272.5 383.1l6-1.5v6l-6-1.5zM278.8 384.6h.9M280.8 384.6h5.2M282.8 381.4v1.7"/>
<path d="M282.8 384.1v1M282.8 386.1v1.7"/>
<circle cx="133.6" cy="58.1" r="7"/>
<circle cx="133.6" cy="73.1" r=".75"/>
<circle cx="238.1" cy="158.1" r=".75"/>
<circle cx="238.1" cy="178.1" r="5.1"/>
<circle cx="203.8" cy="198.2" r=".75"/>
<circle cx="203.8" cy="218.1" r="5.1"/>
<circle cx="183.5" cy="233" r="5.2"/>
<circle cx="183.5" cy="247.2" r=".75"/>
<circle cx="282.8" cy="384.6" r="1.5"/>
<circle cx="282.8" cy="384.6" r="3"/>
</g>
<path d="M28.5 118.1h10M259.8 118.1h10" fill="none" stroke="#000" stroke-width=".7" stroke-linecap="butt"/>
<g fill="#000">
<path d="M202.1 40.9l2.7-2.2-1.2 3.3z" fill-rule="evenodd"/>
<path d="M30.9 108.5h5.1l-2.5 9.6z" fill-rule="evenodd"/>
<path d="M262.3 108.5h5.1l-2.6 9.6z" fill-rule="evenodd"/>
<path d="M93 194.3l1.5 1-2.7 2.2z" fill-rule="evenodd"/>
<circle cx="133.6" cy="73.1" r=".75"/>
<circle cx="238.1" cy="158.1" r=".75"/>
<circle cx="203.8" cy="198.2" r=".75"/>
<circle cx="183.5" cy="247.2" r=".75"/>
</g>
<g font-size="9.8">
<text x="36.1" y="104.8">A</text>
<text x="267.5" y="104.8">A</text>
<text x="235.8" y="181.6">6</text>
<text x="201.6" y="221.6">2</text>
<text x="181.3" y="236.5">7</text>
</g>
<g font-size="7">
<text x="128.1" y="60.6">SA1</text>
<text x="134.7" y="281.8">Coupe A-A</text>
<text x="18.2" y="354.1">Echelle 1:2</text>
<text x="242.9" y="396.5">A3</text>
<text x="261.1" y="396.5">1</text>
<text x="277.6" y="396.5">1</text>
<text x="173.7" y="406.5">Set de lames</text>
<text x="257.6" y="406.5">SA2</text>
</g>
<text font-size="5.6" x="275.4" y="376">1:1</text>
<g font-size="4.9">
<text x="17.4" y="6.7">1</text>
<text x="54.6" y="6.7">2</text>
<text x="91.7" y="6.7">3</text>
<text x="128.8" y="6.7">4</text>
<text x="165.9" y="6.7">5</text>
<text x="203.1" y="6.7">6</text>
<text x="240.2" y="6.7">7</text>
<text x="277.3" y="6.7">8</text>
<text x="207.8" y="31.8" transform="rotate(-54 207.8 31.8)">194,91</text>
<text x="3.7" y="36.7">A</text>
<text x="3.7" y="106.7">B</text>
<text x="3.6" y="176.7">C</text>
<text x="3.6" y="246.7">D</text>
<text x="3.7" y="316.7">E</text>
<text x="3.8" y="386.7">F</text>
</g>
<g font-size="2.5">
<text x="111.6" y="353.6">SA1</text>
<text x="114.8" y="349.4">7</text>
<text x="122.9" y="353.6">2</text>
<text x="122.9" y="349.4">4</text>
<text x="149.2" y="353.6">Lame + double glissière</text>
<text x="149.3" y="349.4">Ressort de compression</text>
<text x="189.2" y="349.4">CI 0.90/59.70 (Ressorts du Léman)</text>
<text x="249.5" y="349.4">X 10 Cr Ni S 18 10</text>
<text x="264.8" y="353.6">Liste</text>
<text x="114.8" y="357.9">6</text>
<text x="122.9" y="357.9">2</text>
<text x="154.4" y="357.9">Tige interlames</text>
<text x="189.2" y="357.9">FSSFJGC_D10_L160_T23_N10_S23 (Misumi)</text>
<text x="249.5" y="357.9">X 10 Cr Ni S 18 10</text>
<text x="114.8" y="362.1">2</text>
<text x="122.9" y="362.1">1</text>
<text x="152.9" y="362.1">Support de lames</text>
<text x="253.5" y="362.1">EN AW-Al Mg3</text>
<text x="212.7" y="370.6">01/06/2022</text>
<text x="247.5" y="370.6">TURK</text>
</g>
<g font-size="1.7">
<text x="110.4" y="366.1">Pos.</text>
<text x="120.4" y="366.1">Quantité</text>
<text x="131.9" y="366.1">Unité</text>
<text x="154.3" y="366.1">Numéro d'identification</text>
<text x="192" y="370.3">Dessiné</text>
<text x="218.5" y="366.1">Dénomination/caractéristiques</text>
<text x="276.5" y="370.2">Echelle</text>
<text x="108" y="376.7">Mod.</text>
<text x="150" y="376.7">Mod.</text>
<text x="192" y="374.6">Contrôlé</text>
<text x="192" y="383.1">Bon pour exéc.</text>
<text x="192" y="378.8">Conf aux norm</text>
<text x="108" y="387.3">Sans nomenclature séparée</text>
<text x="192" y="387.3">N° de commande</text>
<text x="108" y="391.6">Nomenclature sép de même N°</text>
<text x="108" y="395.8">Nomenclature sép de N° diff</text>
<text x="192" y="395.8">Remplace</text>
<text x="192" y="391.6">Origine</text>
<text x="244.3" y="390.6">Format</text>
<text x="259.1" y="390.6">Nb feuilles</text>
<text x="276" y="390.6">Feuille N°</text>
<text x="148" y="399.9">Dénomination</text>
<text x="242" y="399.9">N° de dessin</text>
</g>
</svg>
